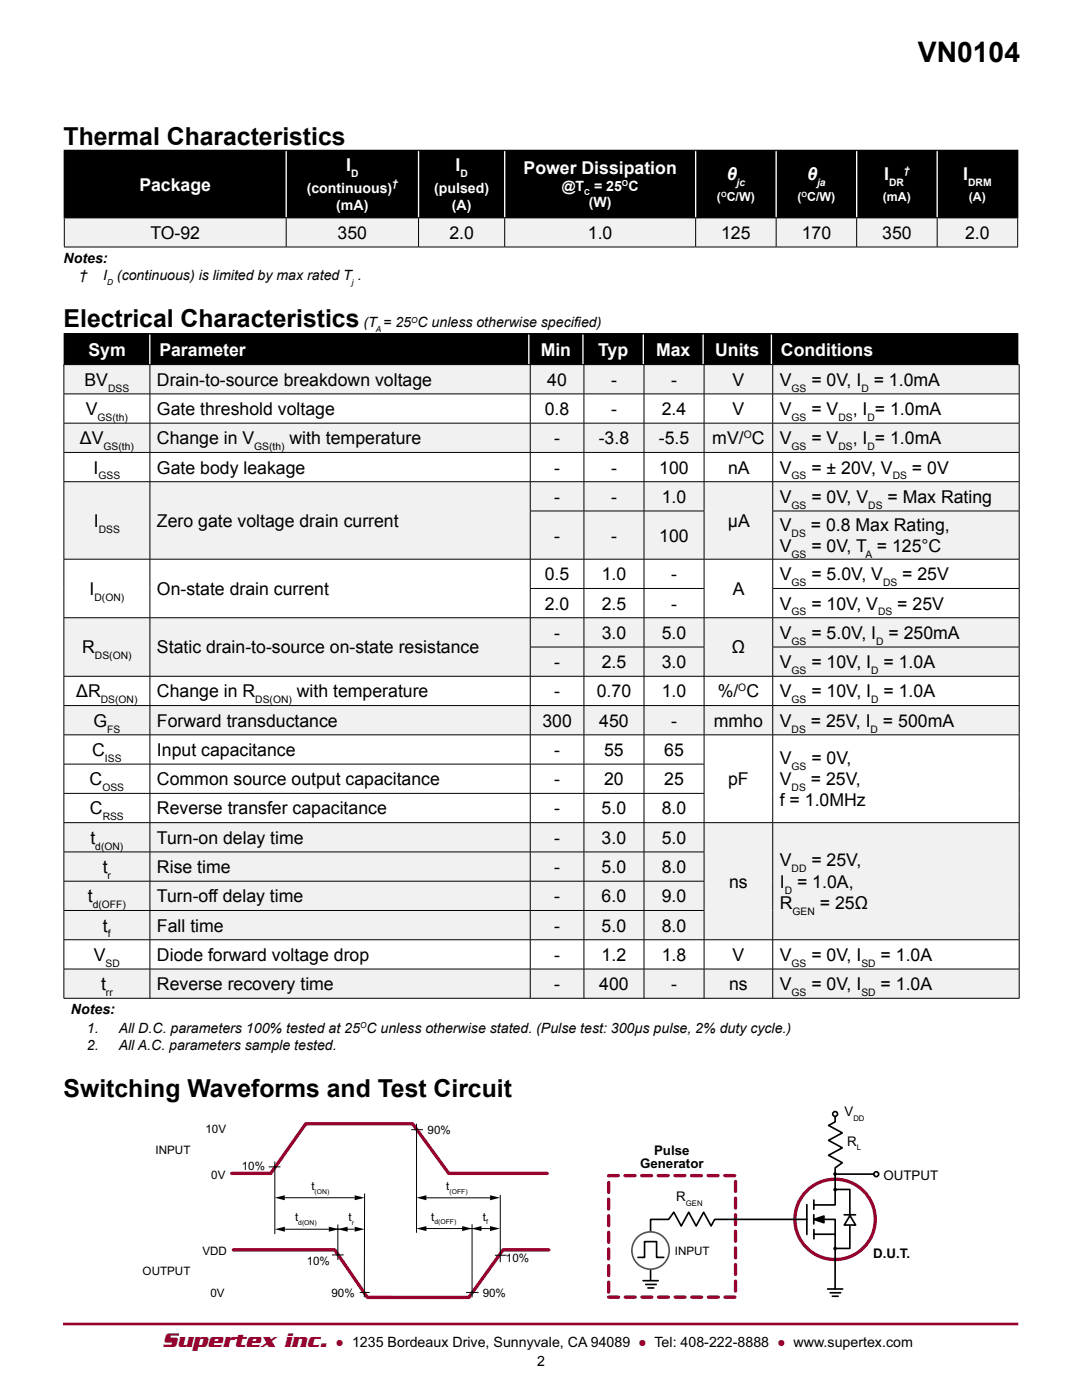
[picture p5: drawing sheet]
<svg xmlns="http://www.w3.org/2000/svg" width="216mm" height="279mm" viewBox="0 0 216 279" stroke-linecap="round" stroke-linejoin="round" font-family="sans-serif">
<path d="M12.6 264.2h190.6" fill="none" stroke="#98002e" stroke-width=".53"/>
<g fill="#000">
<path d="M12.8 30h44.3v13.5h-44.3zM57.1 30h26.4v13.5h-26.4zM83.5 30h17.2v13.5h-17.2zM100.7 30h38.1v13.5h-38.1zM138.8 30h16.1v13.5h-16.1zM154.9 30h16v13.5h-16zM170.9 30h16.1v13.5h-16.1zM187 30h16.1v13.5h-16.1z"/>
<path d="M12.8 66.6h17.1v6.3h-17.1zM29.9 66.6h75.6v6.3h-75.6zM105.5 66.6h10.8v6.3h-10.8zM116.3 66.6h12.1v6.3h-12.1zM128.4 66.6h11.9v6.3h-11.9zM140.3 66.6h13.6v6.3h-13.6zM153.9 66.6h49.2v6.3h-49.2z"/>
</g>
<path d="M29.9 66.7v6.1M105.5 66.7v6.1M116.3 66.7v6.1M128.4 66.7v6.1M140.3 66.7v6.1M153.9 66.7v6.1" fill="none" stroke="#fff" stroke-width=".26"/>
<path d="M12.7 66.6h190.5M12.7 72.9h190.5M12.8 66.7v6.1M203.1 66.7v6.1" fill="none" stroke="#000" stroke-width=".26"/>
<path d="M12.8 43.5h44.3v5.8h-44.3zM57.1 43.5h26.4v5.8h-26.4zM83.5 43.5h17.2v5.8h-17.2zM100.7 43.5h38.1v5.8h-38.1zM138.8 43.5h16.1v5.8h-16.1zM154.9 43.5h16v5.8h-16zM170.9 43.5h16.1v5.8h-16.1zM187 43.5h16.1v5.8h-16.1z" fill="#f1f1f2"/>
<g fill="none" stroke="#000" stroke-width=".2">
<path d="M12.8 49.3h190.3M12.8 43.6v5.6M57.1 43.6v5.6M83.5 43.6v5.6M100.7 43.6v5.6M138.8 43.6v5.6M154.9 43.6v5.6M170.9 43.6v5.6M187 43.6v5.6M203.1 43.6v5.6M53.6 232.9h2.4M54.8 231.8v14.5"/>
<path d="M56.8 239h14M72.8 238.2l-.1 20.7M82.1 225.5h2.3M83.1 224.3v21.7M85 239.1h12.8zM66.2 250.4h2.4M67.4 244.4v7.1M70.8 245.3h-14M71.8 257.9h2M85 245.2h12.8M93 257.9h2.5M94.2 244.3v14.6"/>
<path d="M98.8 250.5h2.3"/>
</g>
<path d="M57.1 30.2v13.1M83.5 30.2v13.1M100.7 30.2v13.1M138.8 30.2v13.1M154.9 30.2v13.1M170.9 30.2v13.1M187 30.2v13.1" fill="none" stroke="#fff" stroke-width=".26"/>
<path d="M12.7 30h190.5M12.8 30.2v13.1M203.1 30.2v13.1M12.7 43.5h190.5" fill="none" stroke="#000" stroke-width=".26"/>
<g fill="none" stroke="#98002e" stroke-width=".66">
<path d="M46.2 234.2h7.8l7-9.9h21.3l7.2 9.9h19.7M46.6 249.4h20.2l6.5 9.5h20.2l6.9-9.5h9.1"/>
<circle cx="166.6" cy="243.3" r="8"/>
</g>
<path d="M54.8 239l2-.5v1zM70.8 238.5l2 .5-2 .5zM83.1 239l2-.5v1zM97.8 238.5l2 .5-2 .5zM54.9 245.3l1.9-.5v1zM65.6 244.8l2 .5-2 .5zM70.8 244.8l2 .5-2 .5zM83.1 245.2l2-.5v1zM94.1 245.2l2-.5v1zM92.2 244.7l2 .5-2 .5z" fill="#000"/>
<path d="M121.4 234.6h25.4v24.3h-25.4z" fill="none" stroke="#98002e" stroke-width=".66" stroke-dasharray="2 1.3"/>
<path d="M160.9 243.4h-18.3l-.7 1.3-1.5-2.8-1.5 2.8-1.5-2.8-1.5 2.8-1.5-2.8-1 1.5h-3.6v12.1M161 240.4v6" fill="none" stroke="#000" stroke-width=".33"/>
<circle cx="129.8" cy="249.6" r="3.7" fill="#fff"/>
<circle cx="129.8" cy="249.6" r="3.7" fill="none" stroke="#333092" stroke-width=".33"/>
<g fill="none" stroke="#000" stroke-width=".33">
<path d="M166.6 222.9v1l-1.3 .7 2.8 1.5-2.8 1.5 2.8 1.5-2.8 1.5 2.8 1.4-1.5 1.1v7.4h-4.2M167 237.4h2.6v11.8h-2.6M127.3 250.9h1.3v-3.1h2.4v3.1h1.4M128.3 255.6h3M128.8 256.3h2.1M129.3 257h1.1M162.4 243.4l2-.7v1.3zM164.4 243.4h2.3l-.1 13.8M165.1 257.2h3M165.7 258h2M166.1 258.7h1.1"/>
<circle cx="166.6" cy="222.3" r=".49"/>
<circle cx="174.8" cy="234.3" r=".49"/>
</g>
<path d="M67.4 245.3l2-.5v1zM97.8 244.7l2 .5-2 .5zM162.4 243.4l2-.7v1.3z" fill="#000"/>
<path d="M169.6 242.6l1.1 1.9h-2.2z" fill="#fff"/>
<path d="M162.4 239.5v1.8M166.9 234.3h7.5M162.4 242.4v1.9M162.4 245.4v1.8M162.5 246.3h4.1M168.4 242.4h2.3M169.6 242.6l1.1 1.9h-2.2z" fill="none" stroke="#000" stroke-width=".33"/>
<path d="M99.8 238.5v13.4" fill="none" stroke="#000" stroke-width=".2"/>
<g fill="#000">
<circle cx="166.6" cy="234.3" r=".37"/>
<circle cx="166.6" cy="237.4" r=".37"/>
<circle cx="166.6" cy="249.2" r=".37"/>
</g>
<path d="M12.7 72.8h17.2v5.8h-17.2zM29.9 72.8h75.9v5.8h-75.9zM105.8 72.8h10.7v5.8h-10.7zM116.5 72.8h12v5.8h-12zM128.5 72.8h12v5.8h-12zM140.5 72.8h13.7v5.8h-13.7zM154.2 72.8h49.2v5.8h-49.2zM12.7 84.5h17.2v5.8h-17.2zM29.9 84.5h75.9v5.8h-75.9zM105.8 84.5h10.7v5.8h-10.7zM116.5 84.5h12v5.8h-12zM128.5 84.5h12v5.8h-12zM140.5 84.5h13.7v5.8h-13.7zM154.2 84.5h49.2v5.8h-49.2zM12.7 96.1h17.2v15.5h-17.2zM29.9 96.1h75.9v15.5h-75.9zM105.8 96.1h10.7v5.9h-10.7zM116.5 96.1h12v5.9h-12zM128.5 96.1h12v5.9h-12zM140.5 96.1h13.7v15.5h-13.7zM154.2 96.1h49.2v5.9h-49.2zM105.8 102h10.7v9.6h-10.7zM116.5 102h12v9.6h-12zM128.5 102h12v9.6h-12zM154.2 102h49.2v9.6h-49.2zM12.7 123.3h17.2v11.7h-17.2zM29.9 123.3h75.9v11.7h-75.9zM105.8 123.3h10.7v5.8h-10.7zM116.5 123.3h12v5.8h-12zM128.5 123.3h12v5.8h-12zM140.5 123.3h13.7v11.7h-13.7zM154.2 123.3h49.2v5.8h-49.2zM105.8 129.1h10.7v5.9h-10.7zM116.5 129.1h12v5.9h-12zM128.5 129.1h12v5.9h-12zM154.2 129.1h49.2v5.9h-49.2zM12.7 140.8h17.2v5.9h-17.2zM29.9 140.8h75.9v5.9h-75.9zM105.8 140.8h10.7v5.9h-10.7zM116.5 140.8h12v5.9h-12zM128.5 140.8h12v5.9h-12zM140.5 140.8h13.7v5.9h-13.7zM154.2 140.8h49.2v5.9h-49.2zM12.7 164.2h17.2v5.8h-17.2zM29.9 164.2h75.9v5.8h-75.9zM105.8 164.2h10.7v5.8h-10.7zM116.5 164.2h12v5.8h-12zM128.5 164.2h12v5.8h-12zM140.5 164.2h13.7v23.3h-13.7zM154.2 164.2h49.2v23.3h-49.2zM12.7 170h17.2v5.9h-17.2zM29.9 170h75.9v5.9h-75.9zM105.8 170h10.7v5.9h-10.7zM116.5 170h12v5.9h-12zM128.5 170h12v5.9h-12zM12.7 175.9h17.2v5.8h-17.2zM29.9 175.9h75.9v5.8h-75.9zM105.8 175.9h10.7v5.8h-10.7zM116.5 175.9h12v5.8h-12zM128.5 175.9h12v5.8h-12zM12.7 181.7h17.2v5.8h-17.2zM29.9 181.7h75.9v5.8h-75.9zM105.8 181.7h10.7v5.8h-10.7zM116.5 181.7h12v5.8h-12zM128.5 181.7h12v5.8h-12zM12.7 193.4h17.2v5.8h-17.2zM29.9 193.4h75.9v5.8h-75.9zM105.8 193.4h10.7v5.8h-10.7zM116.5 193.4h12v5.8h-12zM128.5 193.4h12v5.8h-12zM140.5 193.4h13.7v5.8h-13.7zM154.2 193.4h49.2v5.8h-49.2z" fill="#f1f1f2"/>
<g fill="none" stroke="#000" stroke-width=".2">
<path d="M12.7 72.8h190.7M12.7 78.6h190.7M12.7 72.8v5.8M12.7 78.7v5.7M29.9 72.8v5.8M29.9 78.7v5.7M105.8 72.8v5.8M105.8 78.7v5.7M116.5 72.8v5.8M116.5 78.7v5.7M128.5 72.8v5.8M128.5 78.7v5.7"/>
<path d="M140.5 72.8v5.8M140.5 78.7v5.7M154.2 72.8v5.8M154.2 78.7v5.7M203.4 72.8v5.8M203.4 78.7v5.7M12.7 84.5h190.7M12.7 90.3h190.7M12.7 96.1h190.7M12.7 84.5v5.7M12.7 90.3v5.8M12.7 96.2v15.4"/>
<path d="M29.9 84.5v5.7M29.9 90.3v5.8M29.9 96.2v15.4M105.8 84.5v5.7M105.8 90.3v5.8M105.8 96.2v5.7M116.5 84.5v5.7M116.5 90.3v5.8M116.5 96.2v5.7M128.5 84.5v5.7M128.5 90.3v5.8M128.5 96.2v5.7"/>
<path d="M140.5 84.5v5.7M140.5 90.3v5.8M140.5 96.2v5.7M154.2 84.5v5.7M154.2 90.3v5.8M154.2 96.2v5.7M203.4 84.5v5.7M203.4 90.3v5.8M203.4 96.2v5.7M12.7 111.6h190.7M12.7 111.6v11.6l190.7 .1M29.9 111.6v11.6"/>
<path d="M105.8 102h34.7M105.8 117.4h34.7M105.8 102v9.6M105.8 111.6v5.8M105.8 117.5v5.7M116.5 102v9.6M116.5 111.6v5.8M116.5 117.5v5.7M128.5 102v9.6M128.5 111.6v5.8M128.5 117.5v5.7M140.5 102v9.6"/>
<path d="M140.5 111.6v5.8M140.5 117.5v5.7M154.1 102h49.3M154.1 117.4h49.3M154.2 102v9.6M154.2 111.6v5.8M154.2 117.5v5.7M203.4 102v9.6M203.4 111.6v5.8M203.4 117.5v5.7M12.7 135h190.7M12.7 123.3v11.6"/>
<path d="M12.7 135v5.8M29.9 123.3v11.6M29.9 135v5.8M105.8 129.1h34.7M105.8 123.3v5.8M105.8 129.2v5.7M105.8 135v5.8M116.5 123.3v5.8M116.5 129.2v5.7M116.5 135v5.8M128.5 123.3v5.8M128.5 129.2v5.7"/>
<path d="M128.5 135v5.8M140.5 123.3v5.8M140.5 129.2v5.7M140.5 135v5.8M154.1 129.1h49.3M154.2 123.3v5.8M154.2 129.2v5.7M154.2 135v5.8M203.4 123.3v5.8M203.4 129.2v5.7M203.4 135v5.8M12.7 140.8h190.7"/>
<path d="M12.7 146.7h190.7M12.7 152.5h127.8M12.7 158.3h127.8M12.7 140.9v5.7M12.7 146.7v5.8M12.7 152.5v5.8M12.7 158.4v5.7M29.9 140.9v5.7M29.9 146.7v5.8M29.9 152.5v5.8M29.9 158.4v5.7M105.8 140.9v5.7"/>
<path d="M105.8 146.7v5.8M105.8 152.5v5.8M105.8 158.4v5.7M116.5 140.9v5.7M116.5 146.7v5.8M116.5 152.5v5.8M116.5 158.4v5.7M128.5 140.9v5.7M128.5 146.7v5.8M128.5 152.5v5.8M128.5 158.4v5.7M140.5 140.9v5.7"/>
<path d="M140.5 146.7v5.8M140.5 152.5v5.8M140.5 158.4v5.7M154.2 140.9v5.7M154.2 146.7v17.4M203.4 140.9v5.7M203.4 146.7v17.4M12.7 164.2h190.7M12.7 170h127.8M12.7 164.2v5.8M12.7 170.1v5.7l127.8 .1M12.7 175.9v5.8"/>
<path d="M29.9 164.2v5.8M29.9 170.1v5.7M29.9 175.9v5.8M105.8 164.2v5.8M105.8 170.1v5.7M105.8 175.9v5.8M116.5 164.2v5.8M116.5 170.1v5.7M116.5 175.9v5.8M128.5 164.2v5.8M128.5 170.1v5.7M128.5 175.9v5.8"/>
<path d="M140.5 164.2v5.8M140.5 170.1v5.7M140.5 175.9v5.8M154.2 164.2v23.3M203.4 164.2v23.3M12.7 187.5h190.7M12.7 193.4h190.7M12.7 199.2h190.7M12.7 187.6v5.7M12.7 193.4v5.8M29.9 181.7v5.8M29.9 187.6v5.7"/>
<path d="M29.9 193.4v5.8M105.8 181.7v5.8M105.8 187.6v5.7M105.8 193.4v5.8M116.5 181.7v5.8M116.5 187.6v5.7M116.5 193.4v5.8M128.5 181.7v5.8M128.5 187.6v5.7M128.5 193.4v5.8M140.5 181.7v5.8M140.5 187.6v5.7"/>
<path d="M140.5 193.4v5.8M140.5 181.7h-127.8v5.8M154.2 187.6v5.7M154.2 193.4v5.8M203.4 187.6v5.7M203.4 193.4v5.8"/>
</g>
<text font-size="5.6" x="183.2" y="12.4">VN0104</text>
<g font-size="4.9">
<text x="12.7" y="28.9">Thermal Characteristics</text>
<text x="12.7" y="65.3">Electrical Characteristics</text>
<text x="12.7" y="219">Switching Waveforms and Test Circuit</text>
</g>
<text font-size="4.3" fill="#98002e" x="32.3" y="268.7">Supertex inc.</text>
<g font-size="3.5" fill="#fff">
<text x="69.1" y="34.2">I</text>
<text x="90.9" y="34.2">I</text>
<text x="104.5" y="34.6">Power Dissipation</text>
<text x="145" y="35.9">θ</text>
<text x="161.1" y="35.9">θ</text>
<text x="176.4" y="35.9">I</text>
<text x="192.2" y="35.9">I</text>
<text x="27.8" y="38">Package</text>
<text x="17.6" y="71.1">Sym</text>
<text x="31.8" y="71.1">Parameter</text>
<text x="107.9" y="71.1">Min</text>
<text x="119.3" y="71.1">Typ</text>
<text x="130.9" y="71.1">Max</text>
<text x="142.7" y="71.1">Units</text>
<text x="155.8" y="71.1">Conditions</text>
</g>
<g font-size="3.5">
<text x="30" y="47.7">TO-92</text>
<text x="67.4" y="47.7">350</text>
<text x="89.7" y="47.7">2.0</text>
<text x="117.3" y="47.7">1.0</text>
<text x="143.9" y="47.7">125</text>
<text x="160" y="47.7">170</text>
<text x="176" y="47.7">350</text>
<text x="192.6" y="47.7">2.0</text>
<text x="16.9" y="77">BV</text>
<text x="31.3" y="77">Drain-to-source breakdown voltage</text>
<text x="109.2" y="77">40</text>
<text x="121.9" y="77">-</text>
<text x="133.9" y="77">-</text>
<text x="146.2" y="77">V</text>
<text x="155.6" y="77">V</text>
<text x="161.9" y="77">= 0V, I = 1.0mA</text>
<text x="17.1" y="82.8">V</text>
<text x="31.3" y="82.8">Gate threshold voltage</text>
<text x="108.7" y="82.8">0.8</text>
<text x="121.9" y="82.8">-</text>
<text x="132" y="82.8">2.4</text>
<text x="146.2" y="82.8">V</text>
<text x="155.6" y="82.8">V</text>
<text x="161.9" y="82.8">= V</text>
<text x="170.2" y="82.8">, I = 1.0mA</text>
<text x="15.9" y="88.7">ΔV</text>
<text x="31.3" y="88.7">Change in V</text>
<text x="57.8" y="88.7">with temperature</text>
<text x="110.6" y="88.7">-</text>
<text x="119.5" y="88.7">-3.8</text>
<text x="131.5" y="88.7">-5.5</text>
<text x="142.1" y="88.7">mV/ C</text>
<text x="155.6" y="88.7">V</text>
<text x="161.9" y="88.7">= V</text>
<text x="170.2" y="88.7">, I = 1.0mA</text>
<text x="18.7" y="94.5">I</text>
<text x="31.3" y="94.5">Gate body leakage</text>
<text x="110.6" y="94.5">-</text>
<text x="121.9" y="94.5">-</text>
<text x="131.6" y="94.5">100</text>
<text x="145.3" y="94.5">nA</text>
<text x="155.6" y="94.5">V</text>
<text x="161.9" y="94.5">= ± 20V, V</text>
<text x="182" y="94.5">= 0V</text>
<text x="110.6" y="100.3">-</text>
<text x="121.9" y="100.3">-</text>
<text x="132" y="100.3">1.0</text>
<text x="155.6" y="100.3">V</text>
<text x="161.9" y="100.3">= 0V, V</text>
<text x="177.1" y="100.3">= Max Rating</text>
<text x="18.7" y="105.2">I</text>
<text x="31.3" y="105.2">Zero gate voltage drain current</text>
<text x="145.2" y="105.2">µA</text>
<text x="155.6" y="106">V</text>
<text x="161.8" y="106">= 0.8 Max Rating,</text>
<text x="110.6" y="108.1">-</text>
<text x="121.9" y="108.1">-</text>
<text x="131.6" y="108.1">100</text>
<text x="155.6" y="110.2">V</text>
<text x="161.9" y="110.2">= 0V, T = 125°C</text>
<text x="17.9" y="118.7">I</text>
<text x="31.3" y="118.7">On-state drain current</text>
<text x="108.7" y="115.8">0.5</text>
<text x="120.1" y="115.8">1.0</text>
<text x="133.9" y="115.8">-</text>
<text x="146.3" y="118.7">A</text>
<text x="155.6" y="115.8">V</text>
<text x="161.9" y="115.8">= 5.0V, V</text>
<text x="180" y="115.8">= 25V</text>
<text x="108.7" y="121.6">2.0</text>
<text x="120.1" y="121.6">2.5</text>
<text x="133.9" y="121.6">-</text>
<text x="155.6" y="121.6">V</text>
<text x="161.9" y="121.6">= 10V, V</text>
<text x="179" y="121.6">= 25V</text>
<text x="16.4" y="130.4">R</text>
<text x="31.3" y="130.4">Static drain-to-source on-state resistance</text>
<text x="110.6" y="127.5">-</text>
<text x="120.1" y="127.5">3.0</text>
<text x="132" y="127.5">5.0</text>
<text x="146" y="130.4">Ω</text>
<text x="155.6" y="127.5">V</text>
<text x="161.9" y="127.5">= 5.0V, I = 250mA</text>
<text x="110.6" y="133.3">-</text>
<text x="120.1" y="133.3">2.5</text>
<text x="132" y="133.3">3.0</text>
<text x="155.6" y="133.3">V</text>
<text x="161.9" y="133.3">= 10V, I = 1.0A</text>
<text x="15.2" y="139.2">ΔR</text>
<text x="31.3" y="139.2">Change in R</text>
<text x="59.2" y="139.2">with temperature</text>
<text x="110.6" y="139.2">-</text>
<text x="119.1" y="139.2">0.70</text>
<text x="132" y="139.2">1.0</text>
<text x="143.2" y="139.2">%/ C</text>
<text x="155.6" y="139.2">V</text>
<text x="161.9" y="139.2">= 10V, I = 1.0A</text>
<text x="18.6" y="145">G</text>
<text x="31.3" y="145">Forward transductance</text>
<text x="108.2" y="145">300</text>
<text x="119.6" y="145">450</text>
<text x="133.9" y="145">-</text>
<text x="142.4" y="145">mmho</text>
<text x="155.6" y="145">V</text>
<text x="161.8" y="145">= 25V, I = 500mA</text>
<text x="18.4" y="150.9">C</text>
<text x="31.3" y="150.9">Input capacitance</text>
<text x="110.6" y="150.9">-</text>
<text x="120.5" y="150.9">55</text>
<text x="132.5" y="150.9">65</text>
<text x="155.6" y="152.5">V</text>
<text x="161.9" y="152.5">= 0V,</text>
<text x="17.9" y="156.7">C</text>
<text x="31.3" y="156.7">Common source output capacitance</text>
<text x="110.6" y="156.7">-</text>
<text x="120.5" y="156.7">20</text>
<text x="132.5" y="156.7">25</text>
<text x="145.3" y="156.7">pF</text>
<text x="155.6" y="160.9">f = 1.0MHz</text>
<text x="155.6" y="156.7">V</text>
<text x="161.8" y="156.7">= 25V,</text>
<text x="17.9" y="162.5">C</text>
<text x="31.3" y="162.5">Reverse transfer capacitance</text>
<text x="110.6" y="162.5">-</text>
<text x="120.1" y="162.5">5.0</text>
<text x="132" y="162.5">8.0</text>
<text x="18" y="168.4">t</text>
<text x="31.3" y="168.4">Turn-on delay time</text>
<text x="110.6" y="168.4">-</text>
<text x="120.1" y="168.4">3.0</text>
<text x="132" y="168.4">5.0</text>
<text x="155.6" y="172.9">V</text>
<text x="161.9" y="172.9">= 25V,</text>
<text x="20.5" y="174.2">t</text>
<text x="31.3" y="174.2">Rise time</text>
<text x="110.6" y="174.2">-</text>
<text x="120.1" y="174.2">5.0</text>
<text x="132" y="174.2">8.0</text>
<text x="145.5" y="177.1">ns</text>
<text x="155.6" y="177.1">I = 1.0A,</text>
<text x="17.5" y="180.1">t</text>
<text x="20.6" y="185.9">t</text>
<text x="31.3" y="180.1">Turn-off delay time</text>
<text x="31.3" y="185.9">Fall time</text>
<text x="110.6" y="180.1">-</text>
<text x="110.6" y="185.9">-</text>
<text x="120.1" y="180.1">6.0</text>
<text x="120.1" y="185.9">5.0</text>
<text x="132" y="180.1">9.0</text>
<text x="132" y="185.9">8.0</text>
<text x="155.6" y="181.4">R</text>
<text x="163.6" y="181.4">= 25Ω</text>
<text x="18.7" y="191.8">V</text>
<text x="31.3" y="191.8">Diode forward voltage drop</text>
<text x="110.6" y="191.8">-</text>
<text x="120.1" y="191.8">1.2</text>
<text x="132" y="191.8">1.8</text>
<text x="146.2" y="191.8">V</text>
<text x="155.6" y="191.8">V</text>
<text x="161.9" y="191.8">= 0V, I</text>
<text x="175.7" y="191.8">= 1.0A</text>
<text x="20.2" y="197.6">t</text>
<text x="31.3" y="197.6">Reverse recovery time</text>
<text x="110.6" y="197.6">-</text>
<text x="119.6" y="197.6">400</text>
<text x="133.9" y="197.6">-</text>
<text x="145.5" y="197.6">ns</text>
<text x="155.6" y="197.6">V</text>
<text x="161.9" y="197.6">= 0V, I</text>
<text x="175.7" y="197.6">= 1.0A</text>
</g>
<g font-size="2.8" fill="#fff">
<text x="61.2" y="38.4">(continuous)</text>
<text x="67.1" y="41.8">(mA)</text>
<text x="86.6" y="38.4">(pulsed)</text>
<text x="90.2" y="41.8">(A)</text>
<text x="112.1" y="38">@T = 25 C</text>
<text x="117.5" y="41.4">(W)</text>
</g>
<g font-size="2.8">
<text x="12.7" y="52.5">Notes:</text>
<text x="15.9" y="55.9">†</text>
<text x="20.6" y="55.9">I (continuous) is limited by max rated T .</text>
<text x="72.5" y="65.3">(T = 25 C unless otherwise specif</text>
<text x="114.5" y="65.3">ied)</text>
<text x="14.2" y="202.3">Notes:</text>
<text x="17.3" y="206.1">1.</text>
<text x="17.3" y="209.5">2.</text>
<text x="23.7" y="206.1">All D.C. parameters 100% tested at 25 C unless otherwise stated. (Pulse test: 300µs pulse, 2% duty cycle.)</text>
<text x="23.7" y="209.5">All A.C. parameters sample tested.</text>
<text x="107.2" y="272.6">2</text>
</g>
<text font-size="2.8" fill="#98002e" x="67" y="268.7">● 1235 Bordeaux Drive, Sunnyvale, CA 94089 ● Tel: 408-222-8888 ● www.supertex.com</text>
<g font-size="2.7">
<text x="168.5" y="222.8">V</text>
<text x="127.7" y="233.1">Generator</text>
<text x="130.5" y="230.4">Pulse</text>
<text x="169" y="228.7">R</text>
<text x="135" y="239.8">R</text>
<text x="176.3" y="235.5">OUTPUT</text>
<text x="174.3" y="251.1">D.U.T.</text>
</g>
<g font-size="2.5" fill="#fff">
<text x="143.1" y="40.1">( C/W)</text>
<text x="159.1" y="40.1">( C/W)</text>
<text x="176.2" y="40.1">(mA)</text>
<text x="193.3" y="40.1">(A)</text>
</g>
<g font-size="2.3">
<text x="41" y="226">10V</text>
<text x="85.3" y="226.3">90%</text>
<text x="31" y="230.3">INPUT</text>
<text x="48.2" y="233.4">10%</text>
<text x="42.2" y="235.2">0V</text>
<text x="62.1" y="237.5">t</text>
<text x="89.1" y="237.5">t</text>
<text x="58.9" y="243.8">t</text>
<text x="69.5" y="243.7">t</text>
<text x="86" y="243.6">t</text>
<text x="96.3" y="243.6">t</text>
<text x="40.4" y="250.4">VDD</text>
<text x="101" y="251.8">10%</text>
<text x="134.6" y="250.5">INPUT</text>
<text x="28.5" y="254.4">OUTPUT</text>
<text x="61.2" y="252.4">10%</text>
<text x="42" y="258.9">0V</text>
<text x="66.1" y="258.9">90%</text>
<text x="96.3" y="258.9">90%</text>
</g>
<g font-size="2.1" fill="#fff">
<text x="70.1" y="35.4">D</text>
<text x="91.9" y="35.4">D</text>
<text x="180.4" y="34.7">†</text>
<text x="78.3" y="37.3">†</text>
<text x="147" y="37.1">jc</text>
<text x="163" y="37.1">ja</text>
<text x="177.4" y="37.1">DR</text>
<text x="193.2" y="37.1">DRM</text>
</g>
<g font-size="2.1">
<text x="19.5" y="84">GS(th)</text>
<text x="21.6" y="78.1">DSS</text>
<text x="158" y="78.1">GS</text>
<text x="158" y="84">GS</text>
<text x="167.3" y="84">DS</text>
<text x="171.9" y="78.1">D</text>
<text x="173.1" y="84">D</text>
<text x="20.7" y="89.8">GS(th)</text>
<text x="50.7" y="89.8">GS(th)</text>
<text x="148.4" y="87.5">O</text>
<text x="158" y="89.8">GS</text>
<text x="167.3" y="89.8">DS</text>
<text x="173.1" y="89.8">D</text>
<text x="19.6" y="95.7">GSS</text>
<text x="158" y="95.7">GS</text>
<text x="178.1" y="95.7">DS</text>
<text x="158" y="101.5">GS</text>
<text x="173.3" y="101.5">DS</text>
<text x="19.7" y="106.3">DSS</text>
<text x="158" y="107.1">DS</text>
<text x="158" y="111.4">GS</text>
<text x="172.7" y="111.4">A</text>
<text x="18.8" y="119.9">D(ON)</text>
<text x="158" y="117">GS</text>
<text x="176.2" y="117">DS</text>
<text x="158" y="122.8">GS</text>
<text x="175.2" y="122.8">DS</text>
<text x="18.9" y="131.6">DS(ON)</text>
<text x="158" y="128.7">GS</text>
<text x="174.8" y="128.7">D</text>
<text x="147.3" y="138">O</text>
<text x="158" y="134.5">GS</text>
<text x="173.8" y="134.5">D</text>
<text x="20.1" y="140.3">DS(ON)</text>
<text x="50.9" y="140.3">DS(ON)</text>
<text x="158" y="140.3">GS</text>
<text x="173.8" y="140.3">D</text>
<text x="21.4" y="146.2">FS</text>
<text x="158" y="146.2">DS</text>
<text x="173.7" y="146.2">D</text>
<text x="20.9" y="152">ISS</text>
<text x="158" y="153.6">GS</text>
<text x="20.4" y="157.9">OSS</text>
<text x="158" y="157.9">DS</text>
<text x="20.5" y="163.7">RSS</text>
<text x="19" y="169.6">d(ON)</text>
<text x="21.5" y="175.4">r</text>
<text x="156.6" y="178.3">D</text>
<text x="158" y="174.1">DD</text>
<text x="18.5" y="181.2">d(OFF)</text>
<text x="158.1" y="182.6">GEN</text>
<text x="21.5" y="187.1">f</text>
<text x="21.1" y="192.9">SD</text>
<text x="158" y="192.9">GS</text>
<text x="171.9" y="192.9">SD</text>
<text x="21.1" y="198.8">rr</text>
<text x="158" y="198.8">GS</text>
<text x="171.9" y="198.8">SD</text>
</g>
<g font-size="1.6" fill="#fff">
<text x="116.6" y="39">C</text>
<text x="124.1" y="37.1">O</text>
</g>
<g font-size="1.6">
<text x="21.4" y="56.9">D</text>
<text x="70.2" y="56.9">j</text>
<text x="82" y="64.4">O</text>
<text x="75" y="66.2">A</text>
<text x="71.8" y="205.1">O</text>
</g>
<g font-size="1.5">
<text x="170.3" y="223.7">DD</text>
<text x="171" y="229.6">L</text>
<text x="136.9" y="240.6">GEN</text>
</g>
<g font-size="1.4" fill="#fff">
<text x="143.9" y="39.3">O</text>
<text x="159.9" y="39.3">O</text>
</g>
<g font-size="1.4">
<text x="62.8" y="238.2">(ON)</text>
<text x="89.7" y="238.2">(OFF)</text>
<text x="59.5" y="244.5">d(ON)</text>
<text x="70.2" y="244.5">r</text>
<text x="86.7" y="244.4">d(OFF)</text>
<text x="97" y="244.4">f</text>
</g>
</svg>
